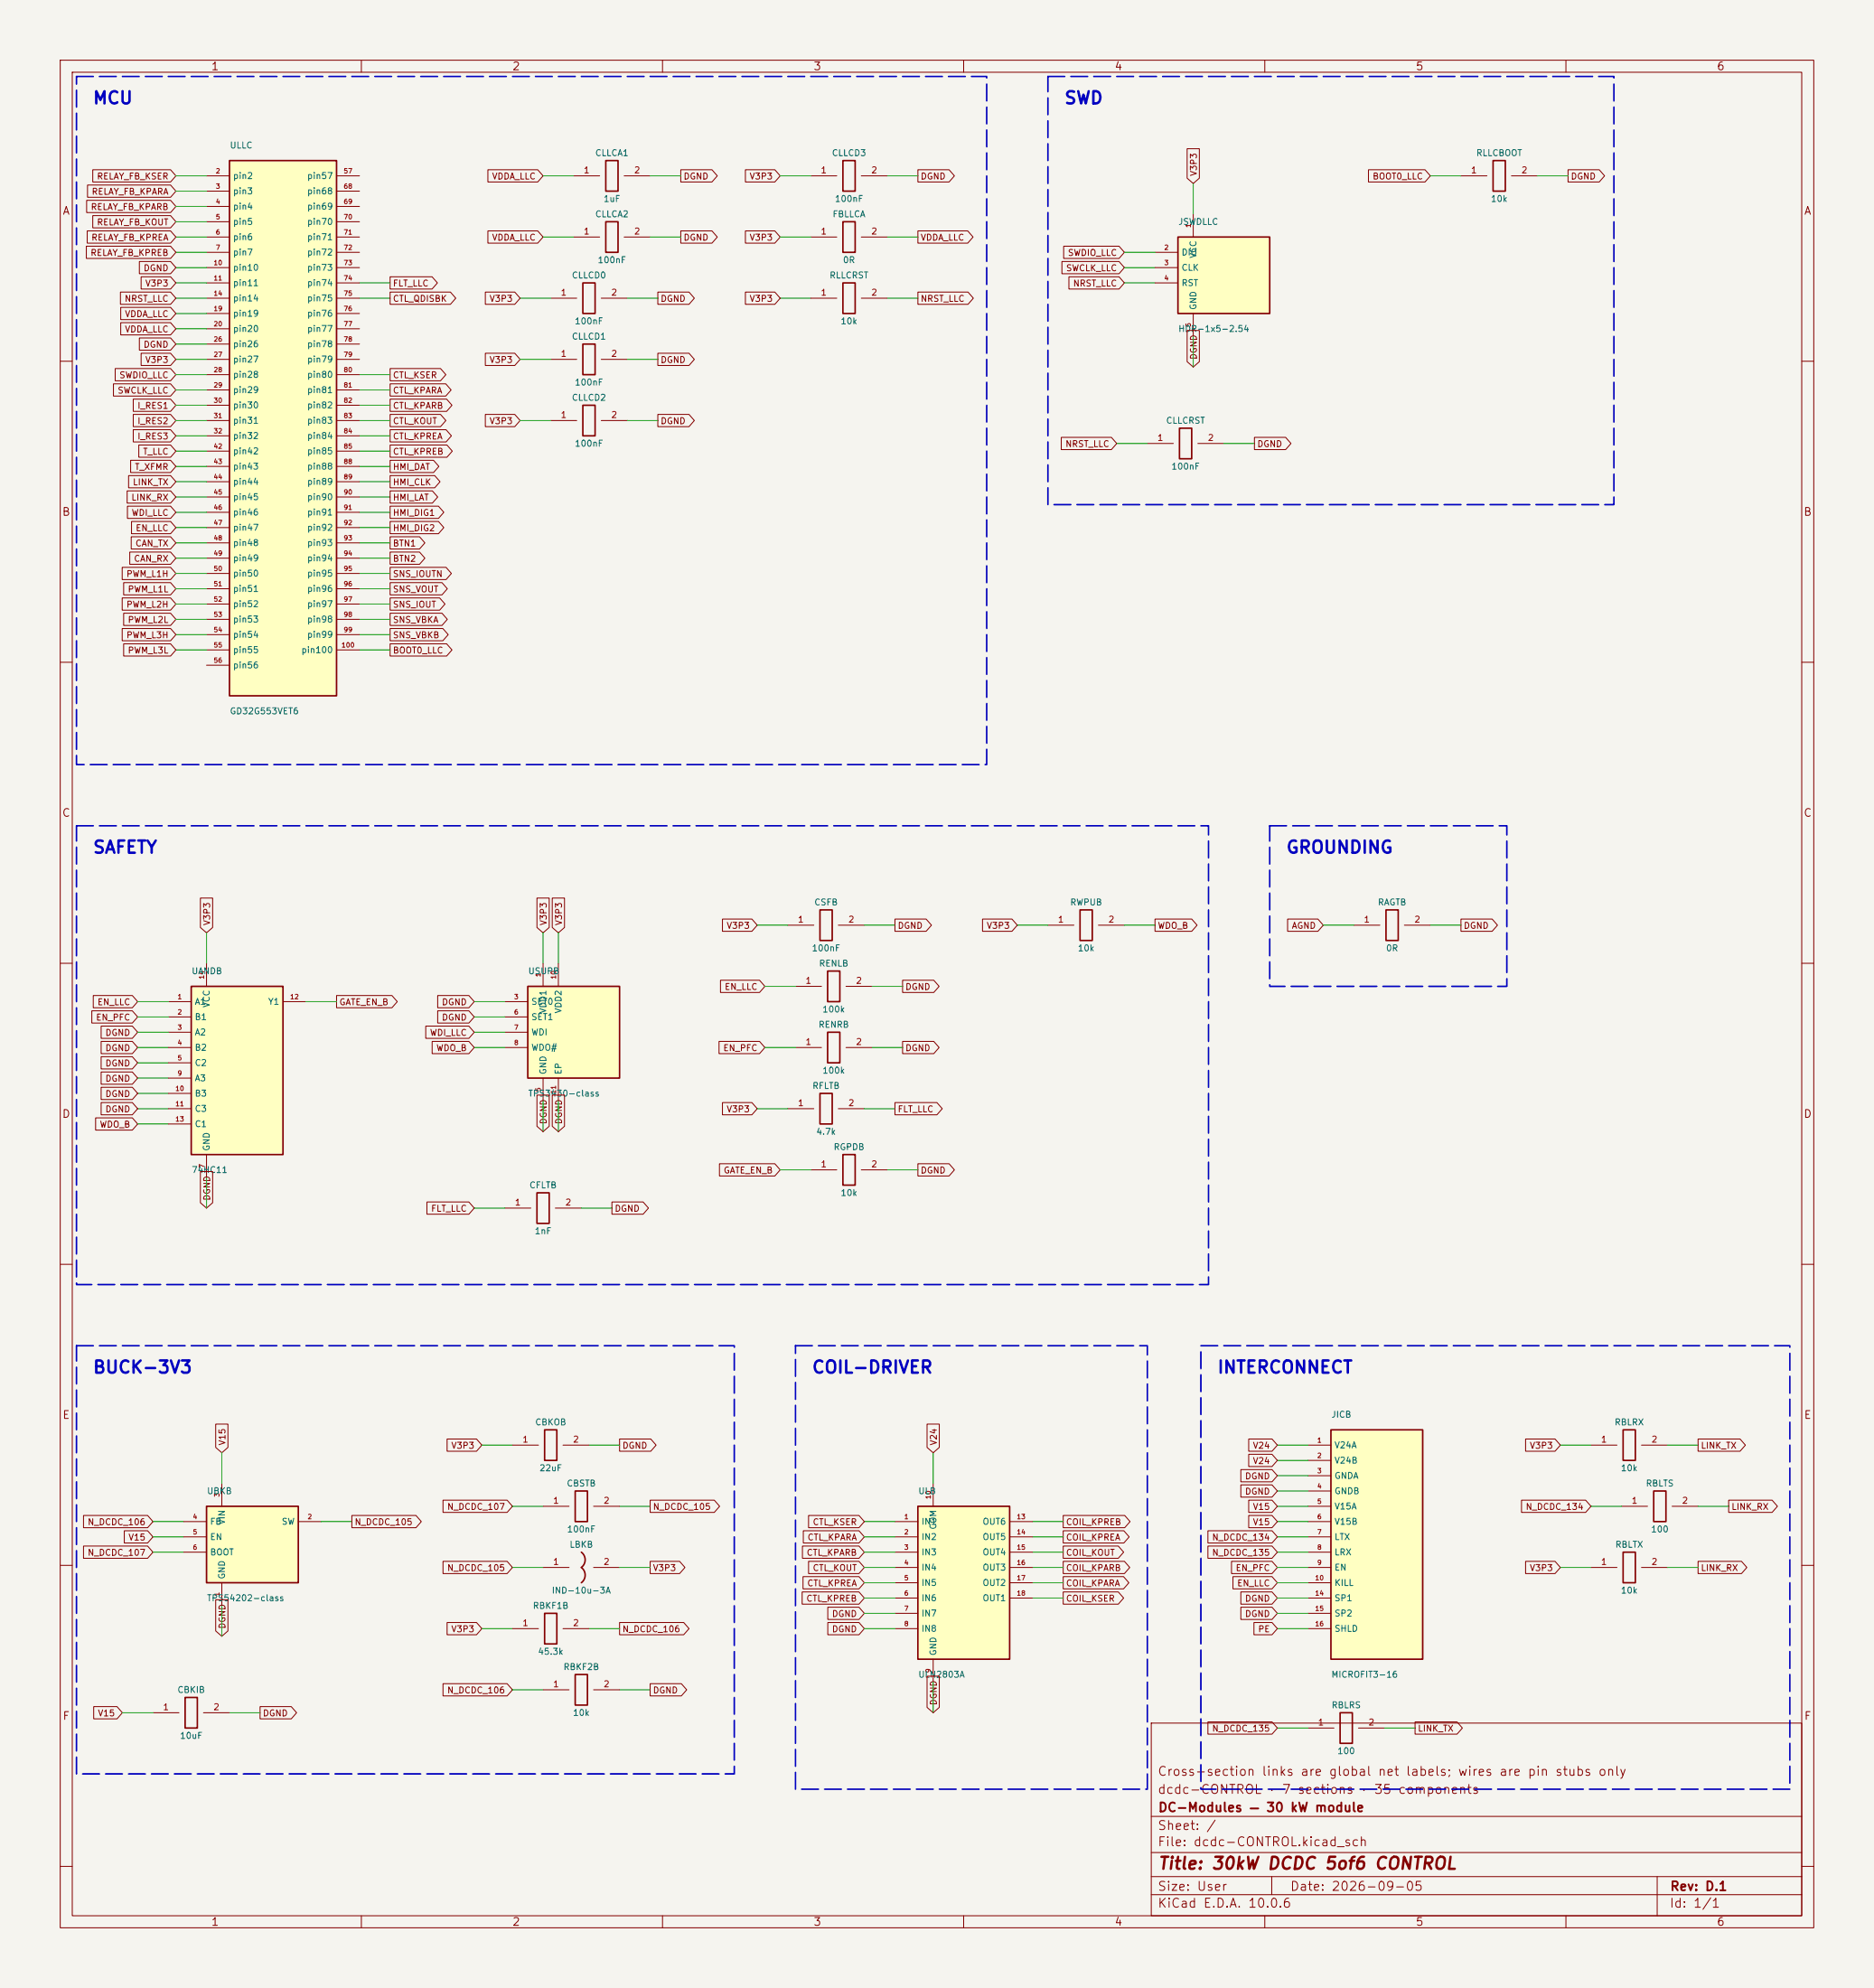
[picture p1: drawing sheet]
<svg xmlns="http://www.w3.org/2000/svg" width="311mm" height="330mm" viewBox="0 0 311 330" stroke-linecap="round" stroke-linejoin="round" font-family="sans-serif">
<path d="M0 0h311.1v330.2h-311.1z" fill="#f5f4ef" stroke="#f5f4ef" stroke-width=".15"/>
<g fill="none" stroke="#840000" stroke-width=".15">
<path d="M10 10h291.1v310.2h-291.1zM12 12h287.2v306.2h-287.2zM60 10v2M110 10v2M160 10v2M210 10v2M260 10v2M10 60h2M299.2 60h1.9M10 110h2M299.2 110h1.9M10 160h2"/>
<path d="M299.2 160h1.9M10 210h2M299.2 210h1.9M90.2 250.2h4.3M98.6 250.2h4.3M10 260h2M90.2 260.4h4.3M98.6 260.4h4.3M299.2 260h1.9M90.2 280.7h4.3M98.6 280.7h4.3M191.1 286.2h108.1v32h-108.1z"/>
<path d="M217.2 287h4.3M225.6 287h4.3M10 310h2M60 318.2v2M110 318.2v2M160 318.2v2M191.1 314.7h108.1M191.1 311.7h108.1M191.1 307.7h108.1M191.1 301.7h108.1M210 318.2v2M211.1 311.7v3"/>
<path d="M260 318.2v2M275.1 311.7v6.5M299.2 310h1.9"/>
</g>
<path d="M95.5 247.7h2v5h-2zM96.5 257.8a1.59 1.59 0 0 1 0 2.6 1.59 1.59 0 0 1 0 2.5M95.5 278.1h2v5.1h-2zM222.5 284.5h2v5.1h-2z" fill="none" stroke="#840000" stroke-width=".25"/>
<path d="M34.3 250.2h15.2v12.7h-15.2z" fill="#ffffc2"/>
<path d="M136.1 151.1h2.1v5.1h-2.1zM179.3 151.1h2.1v5.1h-2.1zM89.2 198.1h2v5.1h-2zM140 191.8h2v5.1h-2zM90.4 237.5h2.1v5.1h-2.1zM34.3 250.2h15.2v12.7h-15.2zM30.7 281.9h2.1v5.1h-2.1z" fill="none" stroke="#840000" stroke-width=".25"/>
<g fill="none" stroke="#840000" stroke-width=".15">
<path d="M130.8 153.7h4.3M139.2 153.7h4.3M174 153.7h4.3M182.4 153.7h4.3M134.6 194.3h4.3M143 194.3h4.3M83.8 200.7h4.3M92.2 200.7h4.3M30.5 252.7h3.8M30.5 255.3h3.8M30.5 257.8h3.8M36.8 246.4v3.8"/>
<path d="M49.5 252.7h3.8M85.1 240h4.3M93.5 240h4.3M36.8 262.9v3.8M25.4 284.5h4.3M33.8 284.5h4.3"/>
</g>
<path d="M31.7 163.8h15.3v28h-15.3z" fill="#ffffc2"/>
<path d="M31.7 163.8h15.3v28h-15.3z" fill="none" stroke="#840000" stroke-width=".25"/>
<path d="M27.9 166.4h3.8M27.9 168.9h3.8M27.9 171.5h3.8M27.9 174h3.8M27.9 176.5h3.8M27.9 179.1h3.8M34.3 160v3.8M47 166.4h3.8M27.9 181.6h3.8M27.9 184.2h3.8M27.9 186.7h3.8M34.3 191.8v3.8" fill="none" stroke="#840000" stroke-width=".15"/>
<path d="M87.6 163.8h15.3v15.3h-15.3z" fill="#ffffc2"/>
<path d="M140 26.7h2v5.1h-2zM140 36.8h2v5.1h-2zM247.9 26.7h2v5.1h-2zM140 47h2v5.1h-2zM195.8 71.1h2.1v5.1h-2.1zM87.6 163.8h15.3v15.3h-15.3zM137.4 161.3h2v5.1h-2zM137.4 171.5h2v5h-2zM136.1 181.6h2.1v5.1h-2.1z" fill="none" stroke="#840000" stroke-width=".25"/>
<g fill="none" stroke="#840000" stroke-width=".15">
<path d="M134.6 29.2h4.3M134.6 39.4h4.3M143 29.2h4.3M143 39.4h4.3M242.6 29.2h4.3M251 29.2h4.3M134.6 49.5h4.3M143 49.5h4.3M190.5 73.7h4.3M198.9 73.7h4.3M83.8 166.4h3.8M83.8 168.9h3.8"/>
<path d="M83.8 171.5h3.8M83.8 174h3.8M90.2 160v3.8M90.2 179.1v3.8M92.7 160v3.8M92.7 179.1v3.8M132.1 174h4.3M132.1 163.8h4.3M140.5 174h4.3M140.5 163.8h4.3M130.8 184.2h4.3M139.2 184.2h4.3"/>
</g>
<path d="M195.6 39.4h15.2v12.7h-15.2z" fill="#ffffc2"/>
<path d="M195.6 39.4h15.2v12.7h-15.2zM230.1 151.1h2.1v5.1h-2.1z" fill="none" stroke="#840000" stroke-width=".25"/>
<path d="M198.1 35.6v3.8M191.8 41.9h3.8M191.8 44.5h3.8M191.8 47h3.8M198.1 52.1v3.8M224.8 153.7h4.3M233.2 153.7h4.3" fill="none" stroke="#840000" stroke-width=".15"/>
<path d="M152.4 250.2h15.2v25.4h-15.2z" fill="#ffffc2"/>
<path d="M100.6 36.8h2v5.1h-2zM100.6 26.7h2v5.1h-2zM96.8 47h2v5.1h-2zM96.8 57.2h2v5h-2zM96.8 67.3h2v5.1h-2zM152.4 250.2h15.2v25.4h-15.2zM90.4 268h2.1v5.1h-2.1z" fill="none" stroke="#840000" stroke-width=".25"/>
<g fill="none" stroke="#840000" stroke-width=".15">
<path d="M95.2 39.4h4.4M95.2 29.2h4.4M103.6 39.4h4.3M103.6 29.2h4.3M91.4 49.5h4.4M91.4 59.7h4.4M99.8 49.5h4.3M99.8 59.7h4.3M91.4 69.9h4.4M99.8 69.9h4.3M148.6 252.7h3.8M148.6 255.3h3.8"/>
<path d="M148.6 257.8h3.8M154.9 246.4v3.8M167.6 252.7h3.8M167.6 255.3h3.8M167.6 257.8h3.8M85.1 270.5h4.3M93.5 270.5h4.3M148.6 260.4h3.8M148.6 262.9h3.8M148.6 265.4h3.8M148.6 268h3.8M148.6 270.5h3.8"/>
<path d="M154.9 275.6v3.8M167.6 260.4h3.8M167.6 262.9h3.8M167.6 265.4h3.8"/>
</g>
<path d="M38.1 26.7h17.8v88.9h-17.8z" fill="#ffffc2"/>
<path d="M38.1 26.7h17.8v88.9h-17.8zM269.5 237.5h2v5.1h-2zM269.5 257.8h2v5.1h-2zM274.6 247.7h2v5h-2z" fill="none" stroke="#840000" stroke-width=".25"/>
<g fill="none" stroke="#840000" stroke-width=".15">
<path d="M34.3 29.2h3.8M34.3 31.8h3.8M34.3 34.3h3.8M34.3 36.8h3.8M34.3 39.4h3.8M55.9 29.2h3.8M55.9 31.8h3.8M55.9 34.3h3.8M55.9 36.8h3.8M55.9 39.4h3.8M34.3 41.9h3.8M34.3 44.5h3.8"/>
<path d="M34.3 47h3.8M34.3 49.5h3.8M34.3 52.1h3.8M34.3 54.6h3.8M34.3 57.2h3.8M34.3 59.7h3.8M55.9 41.9h3.8M55.9 44.5h3.8M55.9 47h3.8M55.9 49.5h3.8M55.9 52.1h3.8M55.9 54.6h3.8"/>
<path d="M55.9 57.2h3.8M55.9 59.7h3.8M34.3 62.2h3.8M34.3 64.8h3.8M34.3 67.3h3.8M34.3 69.9h3.8M34.3 72.4h3.8M34.3 74.9h3.8M34.3 77.5h3.8M55.9 62.2h3.8M55.9 64.8h3.8M55.9 67.3h3.8"/>
<path d="M55.9 69.9h3.8M55.9 72.4h3.8M55.9 74.9h3.8M55.9 77.5h3.8M34.3 80h3.8M34.3 82.6h3.8M34.3 85.1h3.8M34.3 87.6h3.8M34.3 90.2h3.8M34.3 92.7h3.8M34.3 95.3h3.8M34.3 97.8h3.8"/>
<path d="M55.9 80h3.8M55.9 82.6h3.8M55.9 85.1h3.8M55.9 87.6h3.8M55.9 90.2h3.8M55.9 92.7h3.8M55.9 95.3h3.8M55.9 97.8h3.8M34.3 100.3h3.8M34.3 102.9h3.8M34.3 105.4h3.8M34.3 108h3.8"/>
<path d="M34.3 110.5h3.8M55.9 100.3h3.8M55.9 102.9h3.8M55.9 105.4h3.8M55.9 108h3.8M264.2 240h4.3M269.2 250.2h4.4M272.5 240h4.4M277.6 250.2h4.3M264.2 260.4h4.3M272.5 260.4h4.4"/>
</g>
<path d="M221 237.5h15.2v38.1h-15.2z" fill="#ffffc2"/>
<path d="M221 237.5h15.2v38.1h-15.2z" fill="none" stroke="#840000" stroke-width=".25"/>
<g fill="none" stroke="#840000" stroke-width=".15">
<path d="M14.4 33.3h13.9l.9 1-.9 1h-13.9zM14.5 38.4h13.8l.9 1-.9 1h-13.8zM14.5 30.7h13.8l.9 1.1-.9 1h-13.8zM15.4 35.8h12.9l.9 1-.9 1h-12.9zM15.4 28.2h12.9l.9 1-.9 1h-12.9zM81 28.2h8.3l.9 1-.9 1h-8.3zM81 38.4h8.3l.9 1-.9 1h-8.3zM113 28.2h5.2l.9 1-.9 1h-5.2zM113 38.4h5.2l.9 1-.9 1h-5.2zM123.8 28.2h4.9l.8 1-.8 1h-4.9zM123.8 38.4h4.9l.8 1-.8 1h-4.9zM152.4 38.4h8.3l.9 1-.9 1h-8.3z"/>
<path d="M152.4 28.2h5.2l.9 1-.9 1h-5.2zM197.1 24.7h2v4.9l-1 .9-1-.9zM227.2 28.2h9.4l.9 1-.9 1h-9.4zM260.3 28.2h5.2l.9 1-.9 1h-5.2zM14.3 40.9h14l.9 1-.9 1h-14zM20 48.5h8.3l.9 1-.9 1h-8.3zM20 51.1h8.3l.9 1-.9 1h-8.3zM20 53.6h8.3l.9 1-.9 1h-8.3zM23.1 56.1h5.2l.9 1.1-.9 1h-5.2zM23.1 43.4h5.2l.9 1.1-.9 1h-5.2zM23.4 46h4.9l.9 1-.9 1h-4.9zM23.4 58.7h4.9l.9 1-.9 1h-4.9z"/>
<path d="M64.8 46h6.9l.9 1-.9 1h-6.9zM64.8 48.5h10l.9 1-.9 1h-10zM80.6 48.5h4.9l.9 1-.9 1h-4.9zM80.6 58.7h4.9l.9 1-.9 1h-4.9zM109.2 48.5h5.2l.9 1-.9 1h-5.2zM109.2 58.7h5.2l.9 1-.9 1h-5.2zM123.8 48.5h4.9l.8 1-.8 1h-4.9zM152.4 48.5h8.3l.9 1-.9 1h-8.3zM176.3 43.4h9.5l.9 1.1-.9 1h-9.5zM176.6 40.9h9.2l.9 1-.9 1h-9.2zM177.5 46h8.3l.9 1-.9 1h-8.3zM197.1 54.9h2v5.2l-1 .9-1-.9z"/>
<path d="M18.8 63.8h9.5l.9 1-.9 1h-9.5zM19.1 61.2h9.2l.9 1-.9 1h-9.2zM21.4 79h6.9l.9 1-.9 1h-6.9zM21.7 76.5h6.6l.9 1-.9 1h-6.6zM22.1 66.3h6.2l.9 1-.9 1h-6.2zM22.1 68.8h6.2l.9 1.1-.9 1h-6.2zM22.1 71.4h6.2l.9 1-.9 1h-6.2zM23 73.9h5.3l.9 1-.9 1h-5.3zM64.8 76.5h7.2l.9 1-.9 1h-7.2zM64.8 61.2h8.3l.9 1-.9 1h-8.3zM64.8 63.8h9.2l.9 1-.9 1h-9.2zM64.8 66.3h9.4l.8 1-.8 1h-9.4z"/>
<path d="M64.8 68.8h8.3l.9 1.1-.9 1h-8.3zM64.8 71.4h9.3l.9 1-.9 1h-9.3zM64.8 79h7.4l.9 1-.9 1h-7.4zM64.8 73.9h9.4l.9 1-.9 1h-9.4zM80.6 68.8h4.9l.9 1.1-.9 1h-4.9zM109.2 68.8h5.2l.9 1.1-.9 1h-5.2zM176.2 72.6h8.3l.9 1.1-.9 1h-8.3zM208.3 72.6h5.2l.8 1.1-.8 1h-5.2zM20.3 94.2h8l.9 1.1-.9 1h-8zM20.3 99.3h8l.9 1-.9 1h-8zM20.5 96.8h7.8l.9 1-.9 1h-7.8zM21.1 81.5h7.2l.9 1.1-.9 1h-7.2z"/>
<path d="M21.2 84.1h7.1l.9 1-.9 1h-7.1zM21.5 91.7h6.8l.9 1-.9 1h-6.8zM21.8 89.2h6.5l.9 1-.9 1h-6.5zM21.8 86.6h6.5l.9 1-.9 1h-6.5zM64.8 96.8h8.6l.9 1-.9 1h-8.6zM64.8 99.3h8.2l.9 1-.9 1h-8.2zM64.8 94.2h9.3l.9 1.1-.9 1h-9.3zM64.8 91.7h4.9l.8 1-.8 1h-4.9zM64.8 89.2h4.9l.8 1-.8 1h-4.9zM64.8 84.1h8l.9 1-.9 1h-8zM64.8 81.5h7l.9 1.1-.9 1h-7zM64.8 86.6h8l.9 1-.9 1h-8z"/>
<path d="M20.3 104.4h8l.9 1-.9 1h-8zM20.5 101.9h7.8l.9 1-.9 1h-7.8zM20.5 106.9h7.8l.9 1.1-.9 1h-7.8zM64.8 101.9h8.6l.9 1-.9 1h-8.6zM64.8 104.4h8.7l.9 1-.9 1h-8.7zM64.8 106.9h9.4l.8 1.1-.8 1h-9.4zM33.3 149.2h2v4.9l-1 .8-1-.8zM89.2 149.2h2v4.9l-1 .8-1-.8zM91.7 149.2h2v4.9l-1 .8-1-.8zM120 152.7h4.8l.9 1-.9 1h-4.8zM148.6 152.7h5.2l.9 1-.9 1h-5.2zM163.1 152.7h4.9l.9 1-.9 1h-4.9z"/>
<path d="M191.8 152.7h6.1l.9 1-.9 1h-6.1zM213.8 152.7h5l.9 1-.9 1h-5zM242.6 152.7h5.1l.9 1-.9 1h-5.1zM15.2 167.9h6.8l.9 1-.9 1h-6.8zM15.5 165.4h6.5l.9 1-.9 1h-6.5zM16.8 178.1h5.2l.9 1-.9 1h-5.2zM16.8 175.5h5.2l.9 1-.9 1h-5.2zM16.8 173h5.2l.9 1-.9 1h-5.2zM16.8 170.4h5.2l.9 1.1-.9 1h-5.2zM55.9 165.4h9.2l.9 1-.9 1h-9.2zM70.7 170.4h7.2l.8 1.1-.8 1h-7.2zM71.8 173h6.1l.8 1-.8 1h-6.1z"/>
<path d="M72.7 167.9h5.2l.8 1-.8 1h-5.2zM72.7 165.4h5.2l.8 1-.8 1h-5.2zM119.4 173h6.7l.9 1-.9 1h-6.7zM119.6 162.8h6.5l.9 1-.9 1h-6.5zM149.9 173h5.1l.9 1-.9 1h-5.1zM149.9 162.8h5.1l.9 1-.9 1h-5.1zM15.9 185.7h6.1l.9 1-.9 1h-6.1zM16.8 183.1h5.2l.9 1.1-.9 1h-5.2zM16.8 180.6h5.2l.9 1-.9 1h-5.2zM33.3 194.6h2v5.2l-1 .9-1-.9zM70.9 199.6h7l.8 1.1-.8 1h-7zM89.2 181.9h2v5.2l-1 .9-1-.9z"/>
<path d="M91.7 181.9h2v5.2l-1 .9-1-.9zM101.6 199.6h5.2l.9 1.1-.9 1h-5.2zM119.5 193.3h9.2l.8 1-.8 1h-9.2zM120 183.1h4.8l.9 1.1-.9 1h-4.8zM148.6 183.1h7l.8 1.1-.8 1h-7zM152.4 193.3h5.2l.9 1-.9 1h-5.2zM35.8 236.5h2v3.9l-1 .9-1-.9zM74.2 239h4.9l.9 1-.9 1h-4.9zM102.9 239h5.1l.9 1-.9 1h-5.1zM153.9 236.5h2.1v3.9l-1.1 .9-1-.9zM207.3 239h3.9l.9 1-.9 1h-3.9zM253.3 239h4.9l.9 1-.9 1h-4.9z"/>
<path d="M281.9 239h7l.9 1-.9 1h-7zM13.9 256.8h10.6l.9 1-.9 1h-10.6zM13.9 251.7h10.6l.9 1-.9 1h-10.6zM20.6 254.3h3.9l.9 1-.9 1h-3.9zM58.4 251.7h10.7l.9 1-.9 1h-10.7zM73.6 259.3h10.6l.9 1.1-.9 1h-10.6zM73.6 249.2h10.6l.9 1-.9 1h-10.6zM107.9 249.2h10.7l.9 1-.9 1h-10.7zM107.9 259.3h4.9l.9 1.1-.9 1h-4.9zM133.2 256.8h9.4l.9 1-.9 1h-9.4zM133.4 254.3h9.2l.9 1-.9 1h-9.2zM134.2 259.3h8.4l.9 1.1-.9 1h-8.4z"/>
<path d="M134.2 251.7h8.4l.9 1-.9 1h-8.4zM176.5 259.3h10.2l.9 1.1-.9 1h-10.2zM176.5 256.8h9.2l.9 1-.9 1h-9.2zM176.5 254.3h10.1l.9 1-.9 1h-10.1zM176.5 251.7h10.2l.9 1-.9 1h-10.2zM200.6 254.3h10.6l.9 1-.9 1h-10.6zM200.6 256.8h10.6l.9 1-.9 1h-10.6zM204.5 259.3h6.7l.9 1.1-.9 1h-6.7zM206 244.1h5.2l.9 1-.9 1h-5.2zM206 246.6h5.2l.9 1.1-.9 1h-5.2zM207.3 249.2h3.9l.9 1-.9 1h-3.9zM207.3 251.7h3.9l.9 1-.9 1h-3.9z"/>
<path d="M207.3 241.6h3.9l.9 1-.9 1h-3.9zM217.2 240h3.8M217.2 242.6h3.8M217.2 245.1h3.8M217.2 247.7h3.8M217.2 250.2h3.8M217.2 252.7h3.8M217.2 255.3h3.8M217.2 257.8h3.8M252.6 249.2h10.7l.9 1-.9 1h-10.7zM253.3 259.3h4.9l.9 1.1-.9 1h-4.9zM281.9 259.3h7.3l.8 1.1-.8 1h-7.3z"/>
<path d="M287 249.2h7.2l.9 1-.9 1h-7.2zM35.8 265.7h2v5.2l-1 .9-1-.9zM73.6 279.7h10.6l.9 1-.9 1h-10.6zM74.2 269.5h4.9l.9 1-.9 1h-4.9zM102.9 269.5h10.6l.9 1-.9 1h-10.6zM107.9 279.7h5.2l.9 1-.9 1h-5.2zM133.2 264.4h9.4l.9 1-.9 1h-9.4zM133.3 261.9h9.3l.9 1-.9 1h-9.3zM137.4 267h5.2l.9 1-.9 1h-5.2zM137.4 269.5h5.2l.9 1-.9 1h-5.2zM153.9 278.4h2.1v5.2l-1.1 .9-1-.9zM176.5 261.9h10l.9 1-.9 1h-10z"/>
<path d="M176.5 264.4h9.2l.9 1-.9 1h-9.2zM204.7 261.9h6.5l.9 1-.9 1h-6.5zM206 264.4h5.2l.9 1-.9 1h-5.2zM206 267h5.2l.9 1-.9 1h-5.2zM208.2 269.5h3l.9 1-.9 1h-3zM217.2 260.4h3.8M217.2 262.9h3.8M217.2 265.4h3.8M217.2 268h3.8M217.2 270.5h3.8M15.6 283.5h3.8l.9 1-.9 1h-3.8zM43.2 283.5h5.2l.8 1-.8 1h-5.2z"/>
<path d="M200.6 286h10.6l.9 1-.9 1h-10.6zM234.9 286h7l.9 1-.9 1h-7z"/>
</g>
<g fill="none" stroke="#009600" stroke-width=".15">
<path d="M29.2 36.8h5.1M29.2 31.8h5.1M29.2 39.4h5.1M29.2 29.2h5.1M29.2 34.3h5.1M90.2 39.4h5M90.2 29.2h5M107.9 39.4h5.1M107.9 29.2h5.1M129.5 39.4h5.1M129.5 29.2h5.1M147.3 39.4h5.1"/>
<path d="M147.3 29.2h5.1M198.1 30.5v5.1M237.5 29.2h5.1M255.3 29.2h5M29.2 49.5h5.1M29.2 41.9h5.1M29.2 44.5h5.1M29.2 47h5.1M29.2 59.7h5.1M29.2 57.2h5.1M29.2 54.6h5.1M29.2 52.1h5.1"/>
<path d="M59.7 49.5h5.1M59.7 47h5.1M86.4 49.5h5M86.4 59.7h5M104.1 49.5h5.1M104.1 59.7h5.1M129.5 49.5h5.1M147.3 49.5h5.1M186.7 41.9h5.1M186.7 44.5h5.1M186.7 47h5.1M198.1 55.9v5.1"/>
<path d="M29.2 74.9h5.1M29.2 72.4h5.1M29.2 69.9h5.1M29.2 67.3h5.1M29.2 62.2h5.1M29.2 64.8h5.1M29.2 77.5h5.1M59.7 74.9h5.1M59.7 72.4h5.1M59.7 69.9h5.1M59.7 67.3h5.1M59.7 62.2h5.1"/>
<path d="M59.7 64.8h5.1M59.7 77.5h5.1M86.4 69.9h5M104.1 69.9h5.1M185.4 73.7h5.1M203.2 73.7h5.1M29.2 90.2h5.1M29.2 82.6h5.1M29.2 85.1h5.1M29.2 87.6h5.1M29.2 92.7h5.1M29.2 95.3h5.1"/>
<path d="M29.2 97.8h5.1M29.2 80h5.1M59.7 90.2h5.1M59.7 82.6h5.1M59.7 85.1h5.1M59.7 87.6h5.1M59.7 92.7h5.1M59.7 95.3h5.1M59.7 97.8h5.1M59.7 80h5.1M29.2 105.4h5.1M29.2 108h5.1"/>
<path d="M29.2 102.9h5.1M29.2 100.3h5.1M59.7 105.4h5.1M59.7 108h5.1M59.7 102.9h5.1M59.7 100.3h5.1M34.3 154.9v5.1M90.2 154.9v5.1M92.7 154.9v5.1M125.7 153.7h5.1M143.5 153.7h5.1M168.9 153.7h5.1"/>
<path d="M186.7 153.7h5.1M219.7 153.7h5.1M237.5 153.7h5.1M22.9 166.4h5M22.9 168.9h5M22.9 171.5h5M22.9 174h5M22.9 176.5h5M22.9 179.1h5M50.8 166.4h5.1M78.7 166.4h5.1M78.7 168.9h5.1"/>
<path d="M78.7 171.5h5.1M78.7 174h5.1M127 174h5.1M127 163.8h5.1M144.8 174h5.1M144.8 163.8h5.1M22.9 181.6h5M22.9 184.2h5M22.9 186.7h5M34.3 195.6v5.1M90.2 182.9v5.1M92.7 182.9v5.1"/>
<path d="M125.7 184.2h5.1M129.5 194.3h5.1M143.5 184.2h5.1M147.3 194.3h5.1M78.7 200.7h5.1M96.5 200.7h5.1M25.4 252.7h5.1M25.4 255.3h5.1M25.4 257.8h5.1M36.8 241.3v5.1M53.3 252.7h5.1M80 240h5.1"/>
<path d="M85.1 250.2h5.1M97.8 240h5.1M102.9 250.2h5M143.5 252.7h5.1M143.5 255.3h5.1M143.5 257.8h5.1M154.9 241.3v5.1M171.4 252.7h5.1M171.4 255.3h5.1M171.4 257.8h5.1M212.1 252.7h5.1M212.1 255.3h5.1"/>
<path d="M212.1 257.8h5.1M212.1 250.2h5.1M212.1 240h5.1M212.1 247.7h5.1M212.1 245.1h5.1M212.1 242.6h5.1M259.1 240h5.1M264.2 250.2h5M276.9 240h5M281.9 250.2h5.1M36.8 266.7v5.1M80 270.5h5.1"/>
<path d="M85.1 260.4h5.1M97.8 270.5h5.1M102.9 260.4h5M143.5 265.4h5.1M143.5 270.5h5.1M143.5 260.4h5.1M143.5 262.9h5.1M143.5 268h5.1M154.9 279.4v5.1M171.4 265.4h5.1M171.4 260.4h5.1M171.4 262.9h5.1"/>
<path d="M212.1 265.4h5.1M212.1 270.5h5.1M212.1 260.4h5.1M212.1 262.9h5.1M212.1 268h5.1M259.1 260.4h5.1M276.9 260.4h5M20.3 284.5h5.1M38.1 284.5h5.1M85.1 280.7h5.1M102.9 280.7h5M212.1 287h5.1"/>
<path d="M229.9 287h5"/>
</g>
<path d="M12.7 12.7h151.1v114.3h-151.1zM174 12.7h94v71.1h-94zM12.7 137.2h188v76.2h-188zM210.8 137.2h39.4v26.6h-39.4zM12.7 223.5h109.2v71.1h-109.2zM132.1 223.5h58.4v73.7h-58.4zM199.4 223.5h97.8v73.7h-97.8z" fill="none" stroke="#0000c2" stroke-width=".25" stroke-dasharray="2.8 1"/>
<g font-size="2" fill="#0000c2">
<text x="15.3" y="17.8">MCU</text>
<text x="176.6" y="17.8">SWD</text>
<text x="15.3" y="142.3">SAFETY</text>
<text x="213.4" y="142.3">GROUNDING</text>
<text x="15.3" y="228.6">BUCK-3V3</text>
<text x="134.7" y="228.6">COIL-DRIVER</text>
<text x="202" y="228.6">INTERCONNECT</text>
</g>
<text font-size="2" fill="#840000" x="192.1" y="311">Title: 30kW DCDC 5of6 CONTROL</text>
<g font-size="1.5" fill="#840000">
<text x="192.1" y="298.3">dcdc-CONTROL · 7 sections · 35 components</text>
<text x="192.1" y="295.3">Cross-section links are global net labels; wires are pin stubs only</text>
<text x="192.1" y="304.3">Sheet: /</text>
<text x="192.2" y="301.3">DC-Modules — 30 kW module</text>
<text x="192.1" y="307">File: dcdc-CONTROL.kicad_sch</text>
<text x="192.1" y="317.2">KiCad E.D.A. 10.0.6</text>
<text x="192.1" y="314.4">Size: User</text>
<text x="214.1" y="314.4">Date: 2026-09-05</text>
<text x="277.1" y="317.2">Id: 1/1</text>
<text x="277.2" y="314.4">Rev: D.1</text>
</g>
<g font-size="1.3" fill="#840000">
<text x="35" y="12">1</text>
<text x="85" y="12">2</text>
<text x="135" y="12">3</text>
<text x="185" y="12">4</text>
<text x="235" y="12">5</text>
<text x="285" y="12">6</text>
<text x="10.3" y="36">A</text>
<text x="299.5" y="36">A</text>
<text x="10.2" y="86">B</text>
<text x="299.4" y="86">B</text>
<text x="10.2" y="136">C</text>
<text x="299.4" y="136">C</text>
<text x="10.2" y="186">D</text>
<text x="299.4" y="186">D</text>
<text x="10.3" y="236">E</text>
<text x="299.4" y="236">E</text>
<text x="10.3" y="286">F</text>
<text x="299.5" y="286">F</text>
<text x="35" y="320.2">1</text>
<text x="85" y="320.2">2</text>
<text x="135" y="320.2">3</text>
<text x="185" y="320.2">4</text>
<text x="235" y="320.2">5</text>
<text x="285" y="320.2">6</text>
</g>
<g font-size="1" fill="#006464">
<text x="38.1" y="24.9">ULLC</text>
<text x="38.6" y="30">pin2</text>
<text x="50.9" y="30">pin57</text>
<text x="98.7" y="26.2">CLLCA1</text>
<text x="138" y="26.2">CLLCD3</text>
<text x="245" y="26.2">RLLCBOOT</text>
<text x="38.6" y="32.5">pin3</text>
<text x="38.6" y="35.1">pin4</text>
<text x="50.9" y="32.5">pin68</text>
<text x="50.9" y="35.1">pin69</text>
<text x="100.1" y="33.8">1uF</text>
<text x="138.5" y="33.8">100nF</text>
<text x="247.4" y="33.8">10k</text>
<text x="38.6" y="37.6">pin5</text>
<text x="38.6" y="40.1">pin6</text>
<text x="50.9" y="37.6">pin70</text>
<text x="50.9" y="40.1">pin71</text>
<text x="98.7" y="36.3">CLLCA2</text>
<text x="138.2" y="36.3">FBLLCA</text>
<text x="195.6" y="37.6">JSWDLLC</text>
<text x="38.6" y="42.7">pin7</text>
<text x="38.6" y="45.2">pin10</text>
<text x="38.6" y="47.8">pin11</text>
<text x="50.9" y="42.7">pin72</text>
<text x="50.9" y="45.2">pin73</text>
<text x="50.9" y="47.8">pin74</text>
<text x="94.9" y="46.5">CLLCD0</text>
<text x="99.2" y="43.9">100nF</text>
<text x="137.7" y="46.5">RLLCRST</text>
<text x="139.9" y="43.9">0R</text>
<text x="196.1" y="42.7">DIO</text>
<text x="196.1" y="45.2">CLK</text>
<text x="196.1" y="47.8">RST</text>
<text x="198.9" y="43" transform="rotate(-90 198.9 43)">VCC</text>
<text x="38.6" y="50.3">pin14</text>
<text x="38.6" y="52.8">pin19</text>
<text x="50.9" y="50.3">pin75</text>
<text x="50.9" y="52.8">pin76</text>
<text x="198.9" y="51.6" transform="rotate(-90 198.9 51.6)">GND</text>
<text x="38.6" y="55.4">pin20</text>
<text x="38.6" y="57.9">pin26</text>
<text x="50.9" y="55.4">pin77</text>
<text x="50.9" y="57.9">pin78</text>
<text x="94.9" y="56.6">CLLCD1</text>
<text x="95.3" y="54.1">100nF</text>
<text x="139.5" y="54.1">10k</text>
<text x="195.6" y="55.4">HDR-1x5-2.54</text>
<text x="38.6" y="60.5">pin27</text>
<text x="38.6" y="63">pin28</text>
<text x="38.6" y="65.5">pin29</text>
<text x="50.9" y="60.5">pin79</text>
<text x="50.9" y="63">pin80</text>
<text x="50.9" y="65.5">pin81</text>
<text x="95.3" y="64.3">100nF</text>
<text x="38.6" y="68.1">pin30</text>
<text x="38.6" y="70.6">pin31</text>
<text x="50.9" y="68.1">pin82</text>
<text x="50.9" y="70.6">pin83</text>
<text x="94.9" y="66.8">CLLCD2</text>
<text x="193.5" y="70.6">CLLCRST</text>
<text x="38.6" y="73.2">pin32</text>
<text x="38.6" y="75.7">pin42</text>
<text x="50.9" y="73.2">pin84</text>
<text x="50.9" y="75.7">pin85</text>
<text x="95.3" y="74.4">100nF</text>
<text x="38.6" y="78.2">pin43</text>
<text x="38.6" y="80.8">pin44</text>
<text x="38.6" y="83.3">pin45</text>
<text x="50.9" y="78.2">pin88</text>
<text x="50.9" y="80.8">pin89</text>
<text x="50.9" y="83.3">pin90</text>
<text x="194.4" y="78.2">100nF</text>
<text x="38.6" y="85.9">pin46</text>
<text x="38.6" y="88.4">pin47</text>
<text x="50.9" y="85.9">pin91</text>
<text x="50.9" y="88.4">pin92</text>
<text x="38.6" y="90.9">pin48</text>
<text x="38.6" y="93.5">pin49</text>
<text x="50.9" y="90.9">pin93</text>
<text x="50.9" y="93.5">pin94</text>
<text x="38.6" y="96">pin50</text>
<text x="38.6" y="98.6">pin51</text>
<text x="38.6" y="101.1">pin52</text>
<text x="50.9" y="96">pin95</text>
<text x="50.9" y="98.6">pin96</text>
<text x="50.9" y="101.1">pin97</text>
<text x="38.6" y="103.6">pin53</text>
<text x="38.6" y="106.2">pin54</text>
<text x="50.9" y="103.6">pin98</text>
<text x="50.9" y="106.2">pin99</text>
<text x="38.6" y="108.7">pin55</text>
<text x="38.6" y="111.3">pin56</text>
<text x="49.9" y="108.7">pin100</text>
<text x="38.1" y="118.9">GD32G553VET6</text>
<text x="135.1" y="150.6">CSFB</text>
<text x="177.6" y="150.6">RWPUB</text>
<text x="228.7" y="150.6">RAGTB</text>
<text x="134.7" y="158.2">100nF</text>
<text x="135.9" y="160.8">RENLB</text>
<text x="178.9" y="158.2">10k</text>
<text x="230" y="158.2">0R</text>
<text x="31.7" y="162.1">UANDB</text>
<text x="32.3" y="167.1">A1</text>
<text x="35.1" y="167.4" transform="rotate(-90 35.1 167.4)">VCC</text>
<text x="44.4" y="167.1">Y1</text>
<text x="87.6" y="162.1">USUPB</text>
<text x="88.1" y="167.1">SET0</text>
<text x="32.3" y="169.7">B1</text>
<text x="32.3" y="172.2">A2</text>
<text x="88.1" y="169.7">SET1</text>
<text x="88.1" y="172.2">WDI</text>
<text x="90.9" y="168.4" transform="rotate(-90 90.9 168.4)">VDD1</text>
<text x="93.5" y="168.4" transform="rotate(-90 93.5 168.4)">VDD2</text>
<text x="135.8" y="170.9">RENRB</text>
<text x="136.5" y="168.4">100k</text>
<text x="32.3" y="174.8">B2</text>
<text x="32.3" y="177.3">C2</text>
<text x="32.3" y="179.8">A3</text>
<text x="88.1" y="174.8">WDO#</text>
<text x="90.9" y="178.6" transform="rotate(-90 90.9 178.6)">GND</text>
<text x="93.5" y="178.6" transform="rotate(-90 93.5 178.6)">EP</text>
<text x="136.5" y="178.6">100k</text>
<text x="32.3" y="182.4">B3</text>
<text x="32.3" y="184.9">C3</text>
<text x="87.6" y="182.4">TPS3430-class</text>
<text x="134.8" y="181.1">RFLTB</text>
<text x="32.3" y="187.5">C1</text>
<text x="35.1" y="191.3" transform="rotate(-90 35.1 191.3)">GND</text>
<text x="135.4" y="188.7">4.7k</text>
<text x="138.3" y="191.3">RGPDB</text>
<text x="31.7" y="195.1">74HC11</text>
<text x="87.8" y="197.6">CFLTB</text>
<text x="139.5" y="198.9">10k</text>
<text x="88.7" y="205.2">1nF</text>
<text x="88.8" y="237">CBKOB</text>
<text x="221" y="235.7">JICB</text>
<text x="268" y="237">RBLRX</text>
<text x="89.5" y="244.6">22uF</text>
<text x="221.5" y="240.8">V24A</text>
<text x="221.5" y="243.3">V24B</text>
<text x="221.5" y="245.9">GNDA</text>
<text x="269" y="244.6">10k</text>
<text x="34.3" y="248.4">UBKB</text>
<text x="94" y="247.1">CBSTB</text>
<text x="152.4" y="248.4">ULB</text>
<text x="221.5" y="248.4">GNDB</text>
<text x="221.5" y="251">V15A</text>
<text x="273.2" y="247.1">RBLTS</text>
<text x="34.8" y="253.5">FB</text>
<text x="34.8" y="256">EN</text>
<text x="37.6" y="253.3" transform="rotate(-90 37.6 253.3)">VIN</text>
<text x="46.7" y="253.5">SW</text>
<text x="94.1" y="254.8">100nF</text>
<text x="94.5" y="257.3">LBKB</text>
<text x="152.9" y="253.5">IN1</text>
<text x="152.9" y="256">IN2</text>
<text x="155.7" y="254.1" transform="rotate(-90 155.7 254.1)">COM</text>
<text x="163.1" y="253.5">OUT6</text>
<text x="163.1" y="256">OUT5</text>
<text x="221.5" y="253.5">V15B</text>
<text x="221.5" y="256">LTX</text>
<text x="268.1" y="257.3">RBLTX</text>
<text x="274" y="254.8">100</text>
<text x="34.8" y="258.6">BOOT</text>
<text x="37.6" y="262.4" transform="rotate(-90 37.6 262.4)">GND</text>
<text x="152.9" y="258.6">IN3</text>
<text x="152.9" y="261.1">IN4</text>
<text x="152.9" y="263.7">IN5</text>
<text x="163.1" y="258.6">OUT4</text>
<text x="163.1" y="261.1">OUT3</text>
<text x="163.1" y="263.7">OUT2</text>
<text x="221.5" y="258.6">LRX</text>
<text x="221.5" y="261.1">EN</text>
<text x="221.5" y="263.7">KILL</text>
<text x="34.3" y="266.2">TPS54202-class</text>
<text x="88.4" y="267.5">RBKF1B</text>
<text x="91.5" y="264.9">IND-10u-3A</text>
<text x="152.9" y="266.2">IN6</text>
<text x="152.9" y="268.7">IN7</text>
<text x="163.1" y="266.2">OUT1</text>
<text x="221.5" y="266.2">SP1</text>
<text x="221.5" y="268.7">SP2</text>
<text x="269" y="264.9">10k</text>
<text x="89.2" y="275.1">45.3k</text>
<text x="152.9" y="271.3">IN8</text>
<text x="155.7" y="275.1" transform="rotate(-90 155.7 275.1)">GND</text>
<text x="221.5" y="271.3">SHLD</text>
<text x="29.4" y="281.4">CBKIB</text>
<text x="93.5" y="277.6">RBKF2B</text>
<text x="152.4" y="278.9">ULN2803A</text>
<text x="221" y="278.9">MICROFIT3-16</text>
<text x="95" y="285.2">10k</text>
<text x="221" y="284">RBLRS</text>
<text x="29.8" y="289.1">10uF</text>
<text x="222" y="291.6">100</text>
</g>
<g font-size="1" fill="#a90000">
<text x="96.8" y="29">1</text>
<text x="105.2" y="29">2</text>
<text x="136.2" y="29">1</text>
<text x="144.6" y="29">2</text>
<text x="244.1" y="29">1</text>
<text x="252.5" y="29">2</text>
<text x="96.8" y="39.2">1</text>
<text x="105.2" y="39.2">2</text>
<text x="136.2" y="39.2">1</text>
<text x="144.6" y="39.2">2</text>
<text x="93" y="49.3">1</text>
<text x="101.4" y="49.3">2</text>
<text x="136.2" y="49.3">1</text>
<text x="144.6" y="49.3">2</text>
<text x="93" y="59.5">1</text>
<text x="101.4" y="59.5">2</text>
<text x="93" y="69.7">1</text>
<text x="101.4" y="69.7">2</text>
<text x="192.1" y="73.5">1</text>
<text x="200.5" y="73.5">2</text>
<text x="132.4" y="153.5">1</text>
<text x="140.8" y="153.5">2</text>
<text x="175.6" y="153.5">1</text>
<text x="183.9" y="153.5">2</text>
<text x="226.4" y="153.5">1</text>
<text x="234.7" y="153.5">2</text>
<text x="133.7" y="163.6">1</text>
<text x="142" y="163.6">2</text>
<text x="133.7" y="173.8">1</text>
<text x="142" y="173.8">2</text>
<text x="132.4" y="184">1</text>
<text x="140.8" y="184">2</text>
<text x="136.2" y="194.1">1</text>
<text x="144.6" y="194.1">2</text>
<text x="85.4" y="200.5">1</text>
<text x="93.8" y="200.5">2</text>
<text x="86.7" y="239.8">1</text>
<text x="95" y="239.8">2</text>
<text x="265.7" y="239.8">1</text>
<text x="274.1" y="239.8">2</text>
<text x="91.7" y="250">1</text>
<text x="100.1" y="250">2</text>
<text x="270.8" y="250">1</text>
<text x="279.2" y="250">2</text>
<text x="91.7" y="260.2">1</text>
<text x="100.1" y="260.2">2</text>
<text x="265.7" y="260.2">1</text>
<text x="274.1" y="260.2">2</text>
<text x="86.7" y="270.3">1</text>
<text x="95" y="270.3">2</text>
<text x="91.7" y="280.5">1</text>
<text x="100.1" y="280.5">2</text>
<text x="27" y="284.3">1</text>
<text x="35.4" y="284.3">2</text>
<text x="218.7" y="286.8">1</text>
<text x="227.1" y="286.8">2</text>
</g>
<g font-size="1" fill="#840000">
<text x="199" y="29.3" transform="rotate(-90 199 29.3)">V3P3</text>
<text x="15" y="35.1">RELAY_FB_KPARB</text>
<text x="15.1" y="32.6">RELAY_FB_KPARA</text>
<text x="16" y="30.1">RELAY_FB_KSER</text>
<text x="81.6" y="30.1">VDDA_LLC</text>
<text x="113.4" y="30.1">DGND</text>
<text x="124.4" y="30.1">V3P3</text>
<text x="152.8" y="30.1">DGND</text>
<text x="227.8" y="30.1">BOOT0_LLC</text>
<text x="260.7" y="30.1">DGND</text>
<text x="15.1" y="40.2">RELAY_FB_KPREA</text>
<text x="16" y="37.7">RELAY_FB_KOUT</text>
<text x="81.6" y="40.2">VDDA_LLC</text>
<text x="113.4" y="40.2">DGND</text>
<text x="124.4" y="40.2">V3P3</text>
<text x="152.8" y="40.2">VDDA_LLC</text>
<text x="14.9" y="42.8">RELAY_FB_KPREB</text>
<text x="23.8" y="45.3">DGND</text>
<text x="24" y="47.8">V3P3</text>
<text x="65.1" y="47.8">FLT_LLC</text>
<text x="176.9" y="45.3">SWCLK_LLC</text>
<text x="177.2" y="42.8">SWDIO_LLC</text>
<text x="178.1" y="47.8">NRST_LLC</text>
<text x="20.6" y="50.4">NRST_LLC</text>
<text x="20.7" y="52.9">VDDA_LLC</text>
<text x="65.1" y="50.4">CTL_QDISBK</text>
<text x="81.2" y="50.4">V3P3</text>
<text x="109.6" y="50.4">DGND</text>
<text x="124.4" y="50.4">V3P3</text>
<text x="152.8" y="50.4">NRST_LLC</text>
<text x="20.7" y="55.5">VDDA_LLC</text>
<text x="23.8" y="58">DGND</text>
<text x="199" y="59.8" transform="rotate(-90 199 59.8)">DGND</text>
<text x="19.4" y="65.6">SWCLK_LLC</text>
<text x="19.7" y="63.1">SWDIO_LLC</text>
<text x="24" y="60.5">V3P3</text>
<text x="65.1" y="63.1">CTL_KSER</text>
<text x="65.1" y="65.6">CTL_KPARA</text>
<text x="81.2" y="60.5">V3P3</text>
<text x="109.6" y="60.5">DGND</text>
<text x="22.7" y="68.2">I_RES1</text>
<text x="22.7" y="70.7">I_RES2</text>
<text x="65.1" y="68.2">CTL_KPARB</text>
<text x="65.1" y="70.7">CTL_KOUT</text>
<text x="81.2" y="70.7">V3P3</text>
<text x="109.6" y="70.7">DGND</text>
<text x="22.7" y="73.2">I_RES3</text>
<text x="23.7" y="75.8">T_LLC</text>
<text x="65.1" y="73.2">CTL_KPREA</text>
<text x="65.1" y="75.8">CTL_KPREB</text>
<text x="176.8" y="74.5">NRST_LLC</text>
<text x="208.7" y="74.5">DGND</text>
<text x="21.7" y="83.4">LINK_RX</text>
<text x="22" y="80.9">LINK_TX</text>
<text x="22.3" y="78.3">T_XFMR</text>
<text x="65.1" y="78.3">HMI_DAT</text>
<text x="65.1" y="83.4">HMI_LAT</text>
<text x="65.1" y="80.9">HMI_CLK</text>
<text x="21.8" y="85.9">WDI_LLC</text>
<text x="22.4" y="88.5">EN_LLC</text>
<text x="65.1" y="85.9">HMI_DIG1</text>
<text x="65.1" y="88.5">HMI_DIG2</text>
<text x="22.2" y="93.6">CAN_RX</text>
<text x="22.4" y="91">CAN_TX</text>
<text x="65.1" y="93.6">BTN2</text>
<text x="65.1" y="91">BTN1</text>
<text x="20.9" y="96.1">PWM_L1H</text>
<text x="20.9" y="101.2">PWM_L2H</text>
<text x="21.1" y="98.6">PWM_L1L</text>
<text x="65.1" y="98.6">SNS_VOUT</text>
<text x="65.1" y="101.2">SNS_IOUT</text>
<text x="65.1" y="96.1">SNS_IOUTN</text>
<text x="20.9" y="106.3">PWM_L3H</text>
<text x="21.1" y="103.7">PWM_L2L</text>
<text x="65.1" y="103.7">SNS_VBKA</text>
<text x="65.1" y="106.3">SNS_VBKB</text>
<text x="21.1" y="108.8">PWM_L3L</text>
<text x="65.1" y="108.8">BOOT0_LLC</text>
<text x="35.1" y="153.8" transform="rotate(-90 35.1 153.8)">V3P3</text>
<text x="91" y="153.8" transform="rotate(-90 91 153.8)">V3P3</text>
<text x="93.6" y="153.8" transform="rotate(-90 93.6 153.8)">V3P3</text>
<text x="120.6" y="154.5">V3P3</text>
<text x="149" y="154.5">DGND</text>
<text x="163.7" y="154.5">V3P3</text>
<text x="192.1" y="154.5">WDO_B</text>
<text x="214.4" y="154.5">AGND</text>
<text x="242.9" y="154.5">DGND</text>
<text x="16.1" y="167.2">EN_LLC</text>
<text x="56.3" y="167.2">GATE_EN_B</text>
<text x="73.3" y="167.2">DGND</text>
<text x="120.2" y="164.7">EN_LLC</text>
<text x="150.2" y="164.7">DGND</text>
<text x="15.9" y="169.8">EN_PFC</text>
<text x="17.4" y="172.3">DGND</text>
<text x="71.3" y="172.3">WDI_LLC</text>
<text x="73.3" y="169.8">DGND</text>
<text x="17.4" y="179.9">DGND</text>
<text x="17.4" y="177.4">DGND</text>
<text x="17.4" y="174.8">DGND</text>
<text x="72.4" y="174.8">WDO_B</text>
<text x="120" y="174.8">EN_PFC</text>
<text x="150.2" y="174.8">DGND</text>
<text x="17.4" y="185">DGND</text>
<text x="17.4" y="182.5">DGND</text>
<text x="120.6" y="185">V3P3</text>
<text x="149" y="185">FLT_LLC</text>
<text x="16.5" y="187.5">WDO_B</text>
<text x="91" y="186.8" transform="rotate(-90 91 186.8)">DGND</text>
<text x="93.6" y="186.8" transform="rotate(-90 93.6 186.8)">DGND</text>
<text x="120.1" y="195.2">GATE_EN_B</text>
<text x="152.8" y="195.2">DGND</text>
<text x="35.1" y="199.5" transform="rotate(-90 35.1 199.5)">DGND</text>
<text x="71.5" y="201.5">FLT_LLC</text>
<text x="102" y="201.5">DGND</text>
<text x="37.7" y="240.2" transform="rotate(-90 37.7 240.2)">V15</text>
<text x="74.8" y="240.9">V3P3</text>
<text x="103.2" y="240.9">DGND</text>
<text x="155.8" y="240.2" transform="rotate(-90 155.8 240.2)">V24</text>
<text x="206.6" y="246">DGND</text>
<text x="207.9" y="240.9">V24</text>
<text x="207.9" y="243.4">V24</text>
<text x="253.9" y="240.9">V3P3</text>
<text x="282.3" y="240.9">LINK_TX</text>
<text x="74.2" y="251">N_DCDC_107</text>
<text x="108.3" y="251">N_DCDC_105</text>
<text x="206.6" y="248.5">DGND</text>
<text x="207.9" y="251">V15</text>
<text x="253.2" y="251">N_DCDC_134</text>
<text x="287.4" y="251">LINK_RX</text>
<text x="14.5" y="253.6">N_DCDC_106</text>
<text x="21.2" y="256.1">V15</text>
<text x="58.8" y="253.6">N_DCDC_105</text>
<text x="134" y="256.1">CTL_KPARA</text>
<text x="134.9" y="253.6">CTL_KSER</text>
<text x="176.9" y="256.1">COIL_KPREA</text>
<text x="176.9" y="253.6">COIL_KPREB</text>
<text x="201.2" y="256.1">N_DCDC_134</text>
<text x="207.9" y="253.6">V15</text>
<text x="14.5" y="258.7">N_DCDC_107</text>
<text x="74.2" y="261.2">N_DCDC_105</text>
<text x="108.3" y="261.2">V3P3</text>
<text x="133.8" y="258.7">CTL_KPARB</text>
<text x="133.9" y="263.7">CTL_KPREA</text>
<text x="134.9" y="261.2">CTL_KOUT</text>
<text x="176.9" y="263.7">COIL_KPARA</text>
<text x="176.9" y="261.2">COIL_KPARB</text>
<text x="176.9" y="258.7">COIL_KOUT</text>
<text x="201.2" y="258.7">N_DCDC_135</text>
<text x="205.1" y="261.2">EN_PFC</text>
<text x="205.3" y="263.7">EN_LLC</text>
<text x="253.9" y="261.2">V3P3</text>
<text x="282.3" y="261.2">LINK_RX</text>
<text x="133.8" y="266.3">CTL_KPREB</text>
<text x="138.1" y="268.8">DGND</text>
<text x="176.9" y="266.3">COIL_KSER</text>
<text x="206.6" y="266.3">DGND</text>
<text x="206.6" y="268.8">DGND</text>
<text x="37.7" y="270.6" transform="rotate(-90 37.7 270.6)">DGND</text>
<text x="74.8" y="271.4">V3P3</text>
<text x="103.2" y="271.4">N_DCDC_106</text>
<text x="138.1" y="271.4">DGND</text>
<text x="208.8" y="271.4">PE</text>
<text x="74.2" y="281.5">N_DCDC_106</text>
<text x="108.3" y="281.5">DGND</text>
<text x="16.2" y="285.3">V15</text>
<text x="43.6" y="285.3">DGND</text>
<text x="155.8" y="283.3" transform="rotate(-90 155.8 283.3)">DGND</text>
<text x="201.2" y="287.9">N_DCDC_135</text>
<text x="235.3" y="287.9">LINK_TX</text>
</g>
<g font-size=".8" fill="#a90000">
<text x="35.8" y="29">2</text>
<text x="57" y="29">57</text>
<text x="35.8" y="31.5">3</text>
<text x="35.8" y="34.1">4</text>
<text x="57" y="31.5">68</text>
<text x="57" y="34.1">69</text>
<text x="35.8" y="36.6">5</text>
<text x="35.8" y="39.1">6</text>
<text x="35.8" y="41.7">7</text>
<text x="57" y="36.6">70</text>
<text x="57" y="39.1">71</text>
<text x="57" y="41.7">72</text>
<text x="193.2" y="41.7">2</text>
<text x="197.9" y="37.9" transform="rotate(-90 197.9 37.9)">1</text>
<text x="35.4" y="44.2">10</text>
<text x="35.4" y="46.8">11</text>
<text x="57" y="44.2">73</text>
<text x="57" y="46.8">74</text>
<text x="193.2" y="44.2">3</text>
<text x="193.2" y="46.8">4</text>
<text x="35.4" y="49.3">14</text>
<text x="35.4" y="51.8">19</text>
<text x="57" y="49.3">75</text>
<text x="57" y="51.8">76</text>
<text x="35.4" y="54.4">20</text>
<text x="35.4" y="56.9">26</text>
<text x="35.4" y="59.5">27</text>
<text x="57" y="54.4">77</text>
<text x="57" y="56.9">78</text>
<text x="57" y="59.5">79</text>
<text x="197.9" y="54.4" transform="rotate(-90 197.9 54.4)">5</text>
<text x="35.4" y="62">28</text>
<text x="35.4" y="64.5">29</text>
<text x="57" y="62">80</text>
<text x="57" y="64.5">81</text>
<text x="35.4" y="67.1">30</text>
<text x="35.4" y="69.6">31</text>
<text x="57" y="67.1">82</text>
<text x="57" y="69.6">83</text>
<text x="35.4" y="72.2">32</text>
<text x="35.4" y="74.7">42</text>
<text x="35.4" y="77.2">43</text>
<text x="57" y="72.2">84</text>
<text x="57" y="74.7">85</text>
<text x="57" y="77.2">88</text>
<text x="35.4" y="79.8">44</text>
<text x="35.4" y="82.3">45</text>
<text x="57" y="79.8">89</text>
<text x="57" y="82.3">90</text>
<text x="35.4" y="84.9">46</text>
<text x="35.4" y="87.4">47</text>
<text x="35.4" y="89.9">48</text>
<text x="57" y="84.9">91</text>
<text x="57" y="87.4">92</text>
<text x="57" y="89.9">93</text>
<text x="35.4" y="92.5">49</text>
<text x="35.4" y="95">50</text>
<text x="57" y="92.5">94</text>
<text x="57" y="95">95</text>
<text x="35.4" y="97.6">51</text>
<text x="35.4" y="100.1">52</text>
<text x="57" y="97.6">96</text>
<text x="57" y="100.1">97</text>
<text x="35.4" y="102.6">53</text>
<text x="35.4" y="105.2">54</text>
<text x="35.4" y="107.7">55</text>
<text x="56.6" y="107.7">100</text>
<text x="57" y="102.6">98</text>
<text x="57" y="105.2">99</text>
<text x="35.4" y="110.3">56</text>
<text x="29.4" y="166.1">1</text>
<text x="34.1" y="162.7" transform="rotate(-90 34.1 162.7)">14</text>
<text x="48.1" y="166.1">12</text>
<text x="85.3" y="166.1">3</text>
<text x="89.9" y="162.4" transform="rotate(-90 89.9 162.4)">1</text>
<text x="92.5" y="162.7" transform="rotate(-90 92.5 162.7)">10</text>
<text x="29.4" y="168.7">2</text>
<text x="29.4" y="171.2">3</text>
<text x="29.4" y="173.8">4</text>
<text x="85.3" y="168.7">6</text>
<text x="85.3" y="171.2">7</text>
<text x="85.3" y="173.8">8</text>
<text x="29.4" y="176.3">5</text>
<text x="29.4" y="178.8">9</text>
<text x="29" y="181.4">10</text>
<text x="29" y="183.9">11</text>
<text x="89.9" y="181.4" transform="rotate(-90 89.9 181.4)">5</text>
<text x="92.5" y="181.8" transform="rotate(-90 92.5 181.8)">11</text>
<text x="29" y="186.5">13</text>
<text x="34.1" y="194.1" transform="rotate(-90 34.1 194.1)">7</text>
<text x="218.6" y="239.8">1</text>
<text x="218.6" y="242.3">2</text>
<text x="218.6" y="244.9">3</text>
<text x="36.6" y="248.7" transform="rotate(-90 36.6 248.7)">3</text>
<text x="154.7" y="249.1" transform="rotate(-90 154.7 249.1)">10</text>
<text x="218.6" y="247.4">4</text>
<text x="218.6" y="250">5</text>
<text x="31.9" y="252.5">4</text>
<text x="31.9" y="255">5</text>
<text x="31.9" y="257.6">6</text>
<text x="51" y="252.5">2</text>
<text x="150.1" y="252.5">1</text>
<text x="150.1" y="255">2</text>
<text x="150.1" y="257.6">3</text>
<text x="168.7" y="252.5">13</text>
<text x="168.7" y="255">14</text>
<text x="168.7" y="257.6">15</text>
<text x="218.6" y="252.5">6</text>
<text x="218.6" y="255">7</text>
<text x="218.6" y="257.6">8</text>
<text x="150.1" y="260.1">4</text>
<text x="150.1" y="262.7">5</text>
<text x="168.7" y="260.1">16</text>
<text x="168.7" y="262.7">17</text>
<text x="218.3" y="262.7">10</text>
<text x="218.6" y="260.1">9</text>
<text x="36.6" y="265.2" transform="rotate(-90 36.6 265.2)">1</text>
<text x="150.1" y="265.2">6</text>
<text x="150.1" y="267.7">7</text>
<text x="168.7" y="265.2">18</text>
<text x="218.3" y="265.2">14</text>
<text x="218.3" y="267.7">15</text>
<text x="150.1" y="270.3">8</text>
<text x="218.3" y="270.3">16</text>
<text x="154.7" y="277.9" transform="rotate(-90 154.7 277.9)">9</text>
</g>
</svg>
